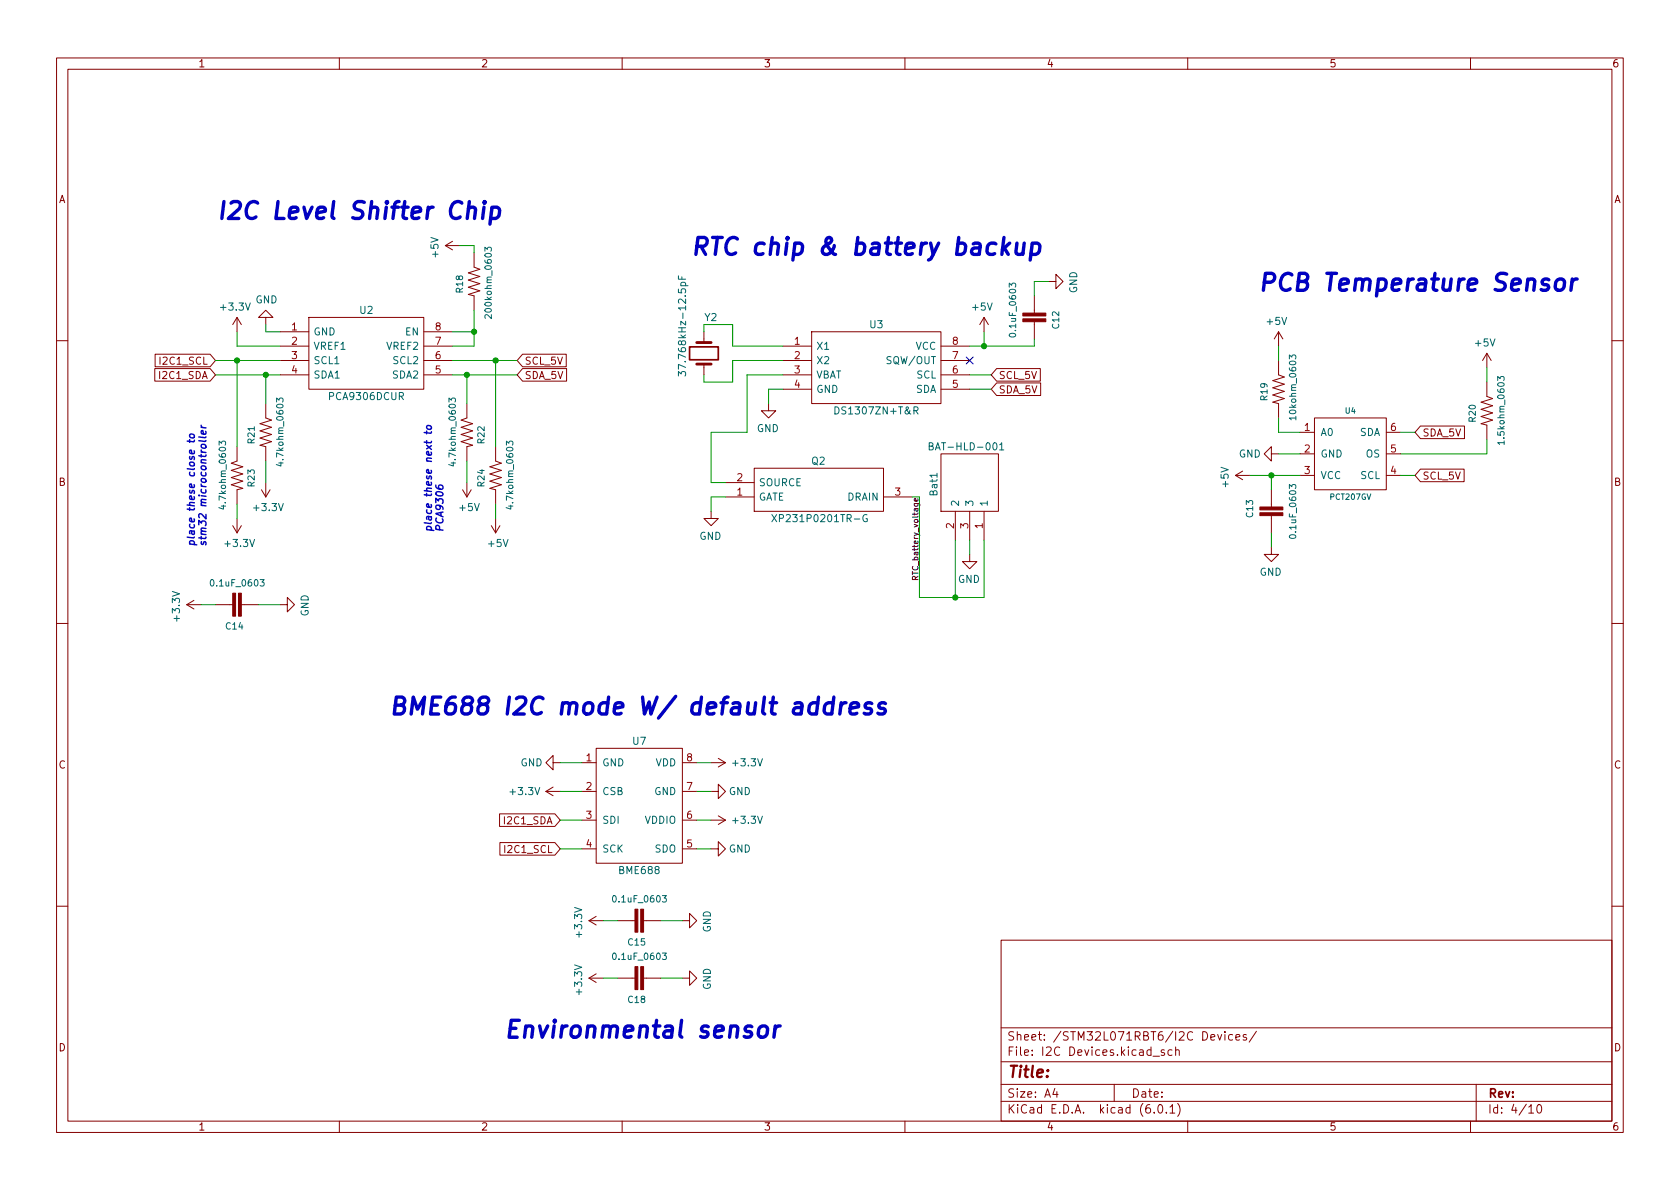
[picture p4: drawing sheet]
<svg xmlns="http://www.w3.org/2000/svg" width="297mm" height="210mm" viewBox="0 0 297 210" stroke-linecap="round" stroke-linejoin="round" font-family="sans-serif">
<g fill="none" stroke="#840000" stroke-width=".18">
<path d="M10 10.2h277v190.1h-277zM12 12.2h273v186.1h-273zM60 10.2v2M110 10.2v2M160 10.2v2M210 10.2v2M260 10.2v2M41.9 56.1l.8 1.3M41.9 56.1v2.6M41.9 56.1l-.8 1.3M47 56.1h-1.3l1.3-1.2 1.3 1.2h-1.3v1.3M49.5 58.7h5.1"/>
<path d="M54.6 56.1h20.3v12.7h-20.3zM74.9 58.7h5.1M78.7 43.4h2.6M78.7 43.4l1.3 .8M80 42.7l-1.3 .7M83.8 44.7v2.5l1 .4-2 .7 2 .6-2 .6 2 .7-2 .6 2 .6-2 .7 1 .2v2.6M124.5 58.7v1.9M143.5 58.7h22.9v12.7h-22.9zM174 56.1v2.6M174 56.1l.8 1.3M174 56.1l-.8 1.3M182.9 52.3v3.1"/>
<path d="M182.9 56.9v3M185.4 49.8h1.3v1.2l1.3-1.2-1.3-1.3v1.3M226.1 58.7v2.5M226.1 58.7l.7 1.2M226.1 58.7l-.8 1.2M10 60.2h2M27.4 65.2h9.7l1 1.1-1 1.1h-9.7zM27.4 62.6h9.7l1 1.1-1 1.2h-9.7zM41.9 79v2.5l-1 .4 2 .6-2 .7 2 .6-2 .6 2 .7-2 .6 2 .7-1 .2v2.5M47 71.4v2.5l1 .4-2 .6 2 .7-2 .6 2 .6-2 .7 2 .6-2 .6 1 .3v2.5M49.5 61.2h5.1M49.5 63.7h5.1"/>
<path d="M49.5 66.3h5.1M74.9 61.2h5.1M74.9 63.7h5.1M74.9 66.3h5.1M82.5 71.4v2.5l-1 .4 2.1 .6-2.1 .7 2.1 .6-2.1 .6 2.1 .7-2.1 .6 2.1 .6-1.1 .3v2.5M87.6 79v2.5l1 .4-2 .6 2 .7-2 .6 2 .6-2 .7 2 .6-2 .7 1 .2v2.5M92.4 62.6h7.7v2.3h-7.7l-1-1.2zM92.4 65.2h7.8v2.2h-7.8l-1-1.1zM124.5 64.4v1.9M135.9 71.4v1.2h-1.3l1.3 1.3 1.3-1.3h-1.3M138.4 61.2h5.1M138.4 63.7h5.1"/>
<path d="M138.4 66.3h5.1M138.4 68.8h5.1M166.4 61.2h5M166.4 63.7h5M166.4 66.3h5M166.4 68.8h5M176.2 67.7h7.8v2.2h-7.8l-.9-1.1zM176.2 65.2h7.7v2.2h-7.7l-.9-1.1zM226.1 63.7v2.6l1 .4-2.1 .6 2.1 .6-2.1 .7 2.1 .6-2.1 .6 2.1 .7-2.1 .6 1.1 .3v2.5M229.9 76.4h2.5M232.4 73.9h12.7v12.7h-12.7zM245.1 76.4h2.5"/>
<path d="M251.1 75.3h7.8v2.3h-7.8l-.9-1.2zM262.9 67.6v2.5l1 .4-2 .6 2 .6-2 .7 2 .6-2 .7 2 .6-2 .6 1 .3v2.5M262.9 62.5v2.5M262.9 62.5l.8 1.2M262.9 62.5l-.8 1.2M285 60.2h2M41.1 93l.8 1.2M41.9 91.7v2.5M42.7 93l-.8 1.2M46.2 86.6l.8 1.3M47 85.3v2.6M47.8 86.6l-.8 1.3"/>
<path d="M81.8 86.6l.7 1.3M82.5 85.3v2.6M83.3 86.6l-.8 1.3M86.9 93l.7 1.2M87.6 91.7v2.5M88.4 93l-.8 1.2M125.7 90.4v1.3h-1.2l1.2 1.3 1.3-1.3h-1.3M128.3 87.9h5M128.3 85.3h5M133.3 82.8h22.9v7.6h-22.9zM156.2 87.9h5.1M166.4 80.3h10.1v10.1h-10.1z"/>
<path d="M168.9 90.4v5.1M171.4 98v1.3h-1.2l1.2 1.3 1.3-1.3h-1.3M171.4 90.4v5.1M174 90.4v5.1M218.4 84.1h2.6M218.4 84.1l1.3 .7M219.7 83.3l-1.3 .8M224.8 80.3v1.2l-1.3-1.2 1.3-1.3v1.3h1.3M224.8 96.8v1.2h-1.3l1.3 1.3 1.3-1.3h-1.3M224.8 86.6v3.1M224.8 91.2v3M229.9 80.3h2.5"/>
<path d="M229.9 84.1h2.5M245.1 80.3h2.5M245.1 84.1h2.5M251.1 83h7.8v2.2h-7.8l-.9-1.1zM10 110.2h2M33 106.9h2.6M33 106.9l1.3 .8M34.3 106.2l-1.3 .7M38.1 106.9h3M42.7 106.9h3M49.5 106.9h1.3v1.3l1.3-1.3-1.3-1.2v1.2M285 110.2h2"/>
<path d="M96.5 139.9h2.6M96.5 139.9l1.3 .8M97.8 134.9v1.2l-1.3-1.2 1.3-1.3v1.3h1.3M97.8 139.2l-1.3 .7M102.9 139.9h2.5M102.9 134.9h2.5M105.4 132.3h15.2v20.3h-15.2zM120.6 139.9h2.6M120.6 134.9h2.6M125.7 139.9h1.3v1.3l1.3-1.3-1.3-1.2v1.2M125.7 134.9h2.6M127 134.1l1.3 .8"/>
<path d="M128.3 134.9l-1.3 .7M88.3 143.9h9.8l1 1.1-1 1.1h-9.8zM88.4 149h9.7l1 1.1-1 1.1h-9.7zM102.9 145h2.5M102.9 150.1h2.5M120.6 145h2.6M120.6 150.1h2.6M125.7 150.1h1.3v1.3l1.3-1.3-1.3-1.3v1.3M125.7 145h2.6M127 144.3l1.3 .7M128.3 145l-1.3 .8M10 160.2h2"/>
<path d="M104.1 173h2.6M104.1 173l1.3 .7M104.1 162.8h2.6M104.1 162.8l1.3 .8M105.4 172.2l-1.3 .8M105.4 162l-1.3 .8M109.2 173h3.1M109.2 162.8h3.1M113.8 173h3M113.8 162.8h3M120.6 173h1.3v1.2l1.3-1.2-1.3-1.3v1.3M120.6 162.8h1.3v1.3l1.3-1.3-1.3-1.3v1.3"/>
<path d="M177 166.3h108v32h-108zM285 160.2h2M60 198.3v2M110 198.3v2M160 198.3v2M177 194.8h108M177 191.8h108M177 187.8h108M177 181.8h108M186.5 192.5l-.4 1h1M186.9 193v1M197 191.8v3"/>
<path d="M203.9 186.8h1.1M204.1 196.7v.1M204.9 195.4l.2-.1a.81 .81 0 0 1 .6 .7 .81 .81 0 0 1-.3 .8h-.2a.81 .81 0 0 1-.6-.6 .81 .81 0 0 1 .3-.8zM205.9 185.7l-.4-.1-.2 .2 .1 .3 .5 .1v.4h-.6M206.2 196.7v.1M206.9 195.8l.4-.5v1.5M206.9 196.8h.8M207.2 185.7l-.4-.1-.3 .3v.4l.1 .3h.6M207.9 185.8l.2-.2 .3 .1 .1 .9M207.9 185.1v1.5M208.2 195.1a1.72 1.72 0 0 1 0 2.3M210 198.3v2"/>
<path d="M215.3 182.9l.3 1 .4-1M216.6 182.4v.2M216.6 182.9v1M217.9 183l-.4-.1-.3 .3v.4l.2 .3h.5M218.5 183.4l.7-.1-.1-.3-.4-.1-.2 .2 .1 .8h.5M220.4 183l-.4-.1-.2 .2 .1 .3 .5 .1v.4h-.6M222.1 182.4l-1.2 1.9M260 198.3v2M261 191.8v6.5M270.3 195.8l.4-.5v1.5M270.3 196.8h.9M271.9 195.4l.2-.1a.81 .81 0 0 1 .6 .7 .81 .81 0 0 1-.3 .8h-.2a.81 .81 0 0 1-.6-.6 .81 .81 0 0 1 .3-.8z"/>
</g>
<g fill="none" stroke="#006464" stroke-width=".18">
<path d="M85.7 44.4v-.7l.5 .4 .1-.3h.5l.1 .1-.1 .5M86.9 55.6v.7l-.8-.7-.4 .3 .1 .4M120 48.8v.6h1.2M120.6 49v.4M178.4 50.8v-.7l.5 .3 .1-.3h.5l.1 .2-.1 .5M38.7 78.7v-.7l.5 .4 .1-.3h.5l.1 .1-.1 .5M48.9 71.1v-.7l.4 .4 .1-.4h.5l.1 .2-.1 .5M79.4 71.1v-.7l.4 .4 .1-.4h.5l.1 .2-.1 .5M89.5 78.7v-.7l.5 .4 .1-.3h.5l.1 .1-.1 .5M120 66.5v-.8l.4 .4 .2-.3h.5l.1 .1-.1 .6M147.6 71.9a.64 .64 0 0 1 .8 .7 .64 .64 0 0 1-.8 .6zM161.6 72.6l.6-.1 .1-.1v-.3l-.7-.2v1.3"/>
<path d="M161.9 72.6l.4 .6M164.3 78.9l.5-.1 .2-.1-.1-.3-.6-.1v1.3h.5l.2-.2v-.3l-.3-.2M176.8 78.7l.3-.4v1.3M176.8 79.6h.7M228 63.5v-.7l.4 .3 .1-.3h.5l.1 .2-.1 .5M229.1 73.9h-1.1l.3 .4M229.1 73.6v.7M264.8 67.3v-.7l.4 .4 .1-.4h.5l.1 .2-.1 .5M265.9 78.3h-1.1l.3 .3M265.9 78v.6M39.5 89.3v.7l-.8-.2M49.7 81.7v.7l-.9-.3"/>
<path d="M80.1 81.7v.7l-.8-.3M90.3 89.3v.7l-.8-.2M136.5 91l.8 1.3M137.3 91l-.8 1.3M153.3 91.1a.59 .59 0 0 0-.7 .5 .59 .59 0 0 0 .7 .6v-.5h-.2M228 86.4v-.7l.4 .4 .1-.4h.5l.1 .2-.1 .5M46 102.5h.7l-.4 .4 .3 .1v.5l-.1 .1-.5-.1M117.1 158.4h.7l-.4 .4 .4 .1v.5l-.2 .1-.5-.1M117.1 168.5h.7l-.4 .5 .4 .1v.5l-.2 .1-.5-.1"/>
</g>
<g fill="#840000" stroke="#840000" stroke-width=".18">
<path d="M113.3 170.9h.5v4.1h-.5z"/>
<path d="M112.3 170.9h.5v4.1h-.5z"/>
<path d="M113.3 160.8h.5v4h-.5z"/>
<path d="M112.3 160.8h.5v4h-.5z"/>
<path d="M180.8 55.4h4.1v.5h-4.1z"/>
<path d="M180.8 56.4h4.1v.5h-4.1z"/>
<path d="M42.2 104.9h.5v4.1h-.5z"/>
<path d="M41.1 104.9h.6v4.1h-.6z"/>
<path d="M222.8 90.7h4v.5h-4z"/>
<path d="M222.8 89.7h4v.5h-4z"/>
</g>
<path d="M121.9 61.3h5.1v2.3h-5.1z" fill="none" stroke="#840000" stroke-width=".3"/>
<path d="M123.2 60.6h2.5M123.2 64.4h2.5" fill="none" stroke="#840000" stroke-width=".51"/>
<path d="M162.3 88.2v.3l-.1 .1h-.5v-.4l.2-.1 .1 .5M161.8 102.5v-.5h-.4l-.1 .5h1M162.3 101.9l-.5 .3" fill="none" stroke="#0f0f0f" stroke-width=".18"/>
<g fill="none" stroke="#0000c2" stroke-width=".6">
<path d="M82.8 36.9a.74 .74 0 0 1 1.3 .2l-.2 1.5M83 35.6l-.4 3M85.6 36.6l-.3 2M85.7 35.6l-.2 .2 .2 .1 .1-.1-.1-.2v.3M87 36.8l.3-.2h.6l.2 .2 .3 .4-.2 .9a.98 .98 0 0 1-1.4 .4M87 36.6l-.4 3M177.5 42l-.4 3M177.6 43.8l.7 1.2M178.5 43l-1.3 1.1M179.8 43l-.2 1.6 .1 .2a.85 .85 0 0 0 1.2-.1M181.1 43l-.3 2M182.5 43.1l.3-.1h.6l.2 .1 .3 .5-.1 .8a.98 .98 0 0 1-1.5 .4"/>
<path d="M182.5 43l-.4 3M275.3 49.6a.77 .77 0 0 1 .7-.3 .77 .77 0 0 1 .6 .6l-.1 .9a.82 .82 0 0 1-.7 .5 .82 .82 0 0 1-.8-.5l.1-.9zM278 49.3l-.3 2M278.9 49.3a.89 .89 0 0 0-1 .6M144.7 123.3l-.4 3M147.3 124.4a.99 .99 0 0 0-1.5 .4l-.1 .9 .2 .4 .3 .2h.6l.3-.2M147.4 123.3l-.3 3M148.7 124.3l-.2 2M149.6 124.3a.88 .88 0 0 0-.9 .5M150.3 125.3l1.5-.3-.1-.6-.3-.1h-.5l-.3 .1-.2 .3-.1 1.1 .1 .3 .2 .2h.6l.3-.2M154.1 124.4a.73 .73 0 0 0-1.2 .4l.2 .3 .2 .2 .7 .1 .1 .4-.2 .3-.3 .2h-.5l-.3-.2M156.6 124.4a.73 .73 0 0 0-1.2 .4l.1 .3 .7 .2 .2 .1 .1 .3-.1 .4-.4 .2h-.5l-.3-.2"/>
<path d="M134.3 181.7a.77 .77 0 0 1 .8-.3 .77 .77 0 0 1 .6 .6l-.1 .8a.82 .82 0 0 1-.8 .6 .82 .82 0 0 1-.7-.6l.1-.8zM137.1 181.4l-.3 2M137.9 181.4a.88 .88 0 0 0-.9 .6"/>
</g>
<path d="M33.5 77.7v.5M33.6 76.8l.2-.1 .4 .2 .2 .2-.1 .3-.2 .1-.5-.2-.1-.2zM34.4 77.8l-.2 .3-1.1-.1M35.6 75.2l.2 .4M35.6 75.6l.8 .1M36.4 76.3v.3l-.2 .2-.6-.1v-.5l.3-.1 .1 .7M36.4 77.2l-.2 .2-1.1-.1M75.4 76.2v.5M75.5 75.3l.2-.1 .5 .2 .1 .1-.1 .3-.2 .1-.4-.1-.2-.2zM76.3 76.3l-.2 .3-1.1-.1M77.1 85.8v.4a.88 .88 0 0 0 1.2 .1l-.1-.4-.4-.1-.3 .2 .1 .3 .2 .2" fill="none" stroke="#0000c2" stroke-width=".25"/>
<g fill="none" stroke="#009600" stroke-width=".18">
<path d="M41.9 58.7v2.5h7.6M47 57.4v1.3h2.5M80 58.7h3.8M81.3 43.4h2.5v1.3M83.8 54.9v6.3h-3.8M124.5 58.7v-1.3h5v3.8h8.9M174 58.7v2.5M182.9 59.9v1.3h-11.5M185.4 49.8h-2.5v2.5M38.1 63.7h11.4M38.1 66.3h11.4M41.9 63.7v15.3"/>
<path d="M47 66.3v5.1M80 63.7h11.4M80 66.3h11.4M82.5 66.3v5.1M87.6 63.7v15.3M138.4 63.7h-8.9v3.9h-5v-1.3M138.4 66.3h-6.3v10.1h-6.4v8.9h2.6M138.4 68.8h-2.5v2.6M171.4 66.3h3.9M171.4 68.8h3.9M226.1 73.9v2.5h3.8M226.1 61.2v2.5"/>
<path d="M247.6 76.4h2.6M262.9 77.7v2.6h-15.3M262.9 65v2.6M41.9 89.1v2.6M47 81.5v3.8M82.5 81.5v3.8M87.6 89.1v2.6M128.3 87.9h-2.6v2.5M161.3 87.9h1.3v17.8h11.4v-10.2M168.9 95.5v10.2M171.4 95.5v2.5M221 84.1h8.9"/>
<path d="M224.8 84.1v2.5M224.8 94.2v2.6M226.1 80.3h3.8M247.6 84.1h2.6M35.6 106.9h2.5M45.7 106.9h3.8M99.1 139.9h3.8M99.1 134.9h3.8M123.2 139.9h2.5M123.2 134.9h2.5M99.1 150.1h3.8M99.1 145h3.8"/>
<path d="M123.2 150.1h2.5M123.2 145h2.5M106.7 162.8h2.5M106.7 173h2.5M116.8 162.8h3.8M116.8 173h3.8"/>
</g>
<path d="M170.8 63.1l1.3 1.3M172.1 63.1l-1.3 1.3" fill="none" stroke="#000084" stroke-width=".18"/>
<g fill="#009600" stroke="#009600" stroke-width=".18">
<circle cx="83.8" cy="58.7" r=".46"/>
<circle cx="41.9" cy="63.7" r=".46"/>
<circle cx="47" cy="66.3" r=".46"/>
<circle cx="168.9" cy="105.7" r=".46"/>
<circle cx="82.5" cy="66.3" r=".46"/>
<circle cx="87.6" cy="63.7" r=".46"/>
<circle cx="224.8" cy="84.1" r=".46"/>
<circle cx="174" cy="61.2" r=".46"/>
</g>
<g font-size="4.2" fill="#0000c2">
<text x="38.1" y="38.8">I2C Level Shifter Chip</text>
<text x="121.9" y="45.1">RTC chip &amp; battery backup</text>
<text x="222.2" y="51.5">PCB Temperature Sensor</text>
<text x="68.6" y="126.4">BME688 I2C mode W/ default address</text>
<text x="88.9" y="183.6">Environmental sensor</text>
</g>
<text font-size="2.8" fill="#840000" x="178" y="190.6">Title:</text>
<g font-size="2.1" fill="#840000">
<text x="178" y="184">Sheet: /STM32L071RBT6/I2C Devices/</text>
<text x="178" y="186.7">File: I2C Devices.kicad_sch</text>
<text x="178" y="196.9">KiCad E.D.A. kicad (6.0.1)</text>
<text x="178" y="194.1">Size: A4</text>
<text x="200" y="194.1">Date:</text>
<text x="263" y="194.1">Rev:</text>
<text x="263" y="196.9">Id: 4/10</text>
</g>
<g font-size="1.8" fill="#840000">
<text x="35" y="11.9">1</text>
<text x="85" y="11.9">2</text>
<text x="135" y="11.9">3</text>
<text x="185" y="11.9">4</text>
<text x="235" y="11.9">5</text>
<text x="285" y="11.9">6</text>
<text x="10.3" y="35.9">A</text>
<text x="285.3" y="35.9">A</text>
<text x="28.6" y="64.5">I2C1_SCL</text>
<text x="92.7" y="64.5">SCL_5V</text>
<text x="28.4" y="67">I2C1_SDA</text>
<text x="92.7" y="67">SDA_5V</text>
<text x="176.5" y="69.6">SDA_5V</text>
<text x="176.5" y="67">SCL_5V</text>
<text x="251.5" y="77.2">SDA_5V</text>
<text x="10.3" y="85.9">B</text>
<text x="251.5" y="84.8">SCL_5V</text>
<text x="285.3" y="85.9">B</text>
<text x="10.3" y="135.9">C</text>
<text x="285.3" y="135.9">C</text>
<text x="89.3" y="145.8">I2C1_SDA</text>
<text x="89.5" y="150.8">I2C1_SCL</text>
<text x="10.3" y="185.9">D</text>
<text x="285.3" y="185.9">D</text>
<text x="35" y="199.9">1</text>
<text x="85" y="199.9">2</text>
<text x="135" y="199.9">3</text>
<text x="185" y="199.9">4</text>
<text x="235" y="199.9">5</text>
<text x="285" y="199.9">6</text>
</g>
<g font-size="1.8" fill="#006464">
<text x="77.5" y="45.4" transform="rotate(-90 77.5 45.4)">+5V</text>
<text x="45.2" y="53.6">GND</text>
<text x="190.4" y="51.9" transform="rotate(-90 190.4 51.9)">GND</text>
<text x="39.2" y="54.9">+3.3V</text>
<text x="55.4" y="59.3">GND</text>
<text x="63.6" y="55.5">U2</text>
<text x="71.7" y="59.3">EN</text>
<text x="124.6" y="56.8">Y2</text>
<text x="153.8" y="58">U3</text>
<text x="172" y="54.9">+5V</text>
<text x="224.1" y="57.4">+5V</text>
<text x="55.4" y="61.8">VREF1</text>
<text x="55.4" y="64.4">SCL1</text>
<text x="68.5" y="61.8">VREF2</text>
<text x="69.6" y="64.4">SCL2</text>
<text x="121.3" y="65" transform="rotate(-90 121.3 65)">37.768kHz-12.5pF</text>
<text x="144.3" y="61.8">X1</text>
<text x="144.3" y="64.4">X2</text>
<text x="157.2" y="64.4">SQW/OUT</text>
<text x="161.9" y="61.8">VCC</text>
<text x="260.9" y="61.3">+5V</text>
<text x="55.4" y="66.9">SDA1</text>
<text x="58.4" y="70.7">PCA9306DCUR</text>
<text x="69.5" y="66.9">SDA2</text>
<text x="144.3" y="66.9">VBAT</text>
<text x="144.3" y="69.5">GND</text>
<text x="161.9" y="69.5">SDA</text>
<text x="162.1" y="66.9">SCL</text>
<text x="133.8" y="76.4">GND</text>
<text x="148.2" y="73.3">DS1307ZN+T&amp;R</text>
<text x="233.4" y="77.1">A0</text>
<text x="240.4" y="77.1">SDA</text>
<text x="143.5" y="82.2">Q2</text>
<text x="165.2" y="79.6">BAT-HLD-001</text>
<text x="219" y="80.9">GND</text>
<text x="233.4" y="80.9">GND</text>
<text x="241.5" y="80.9">OS</text>
<text x="134.1" y="88.5">GATE</text>
<text x="134.1" y="86">SOURCE</text>
<text x="149.8" y="88.5">DRAIN</text>
<text x="165.7" y="87.5" transform="rotate(-90 165.7 87.5)">Bat1</text>
<text x="169.5" y="89.7" transform="rotate(-90 169.5 89.7)">2</text>
<text x="172.1" y="89.7" transform="rotate(-90 172.1 89.7)">3</text>
<text x="174.6" y="89.7" transform="rotate(-90 174.6 89.7)">1</text>
<text x="217.2" y="86" transform="rotate(-90 217.2 86)">+5V</text>
<text x="233.4" y="84.7">VCC</text>
<text x="240.6" y="84.7">SCL</text>
<text x="45" y="90.4">+3.3V</text>
<text x="81.3" y="90.4">+5V</text>
<text x="123.6" y="95.4">GND</text>
<text x="137.6" y="92.3">XP231P0201TR-G</text>
<text x="40" y="96.7">+3.3V</text>
<text x="86.4" y="96.7">+5V</text>
<text x="222.7" y="101.8">GND</text>
<text x="169.4" y="103.1">GND</text>
<text x="31.8" y="109.6" transform="rotate(-90 31.8 109.6)">+3.3V</text>
<text x="54.6" y="109" transform="rotate(-90 54.6 109)">GND</text>
<text x="111.9" y="131.7">U7</text>
<text x="92" y="135.5">GND</text>
<text x="106.4" y="135.5">GND</text>
<text x="115.9" y="135.5">VDD</text>
<text x="129.7" y="135.5">+3.3V</text>
<text x="90.4" y="140.6">+3.3V</text>
<text x="106.4" y="140.6">CSB</text>
<text x="115.7" y="140.6">GND</text>
<text x="128.8" y="140.6">GND</text>
<text x="106.4" y="145.7">SDI</text>
<text x="114" y="145.7">VDDIO</text>
<text x="129.7" y="145.7">+3.3V</text>
<text x="106.4" y="150.7">SCK</text>
<text x="109.6" y="154.6">BME688</text>
<text x="115.8" y="150.7">SDO</text>
<text x="128.8" y="150.7">GND</text>
<text x="102.9" y="165.5" transform="rotate(-90 102.9 165.5)">+3.3V</text>
<text x="125.7" y="164.9" transform="rotate(-90 125.7 164.9)">GND</text>
<text x="102.9" y="175.7" transform="rotate(-90 102.9 175.7)">+3.3V</text>
<text x="125.7" y="175.1" transform="rotate(-90 125.7 175.1)">GND</text>
</g>
<g font-size="1.8" fill="#a90000">
<text x="51.6" y="58.4">1</text>
<text x="77" y="58.4">8</text>
<text x="51.6" y="61">2</text>
<text x="51.6" y="63.5">3</text>
<text x="77" y="63.5">6</text>
<text x="77" y="61">7</text>
<text x="140.5" y="61">1</text>
<text x="140.5" y="63.5">2</text>
<text x="168.4" y="63.5">7</text>
<text x="168.4" y="61">8</text>
<text x="51.6" y="66">4</text>
<text x="77" y="66">5</text>
<text x="140.5" y="66">3</text>
<text x="140.5" y="68.6">4</text>
<text x="168.4" y="68.6">5</text>
<text x="168.4" y="66">6</text>
<text x="230.6" y="76.2">1</text>
<text x="245.9" y="76.2">6</text>
<text x="230.6" y="80">2</text>
<text x="230.6" y="83.8">3</text>
<text x="245.9" y="83.8">4</text>
<text x="245.9" y="80">5</text>
<text x="130.3" y="87.6">1</text>
<text x="130.3" y="85.1">2</text>
<text x="158.3" y="87.6">3</text>
<text x="168.7" y="93.5" transform="rotate(-90 168.7 93.5)">2</text>
<text x="171.2" y="93.5" transform="rotate(-90 171.2 93.5)">3</text>
<text x="173.7" y="93.5" transform="rotate(-90 173.7 93.5)">1</text>
<text x="103.6" y="134.6">1</text>
<text x="121.4" y="134.6">8</text>
<text x="103.6" y="139.7">2</text>
<text x="121.4" y="139.7">7</text>
<text x="103.6" y="144.8">3</text>
<text x="103.6" y="149.9">4</text>
<text x="121.4" y="149.9">5</text>
<text x="121.4" y="144.8">6</text>
</g>
<g font-size="1.8" fill="#0000c2">
<text x="76.3" y="94.2" transform="rotate(-90 76.3 94.2)">place these next to</text>
<text x="78.4" y="94.2" transform="rotate(-90 78.4 94.2)">PCA9306</text>
<text x="34.4" y="96.8" transform="rotate(-90 34.4 96.8)">place these close to</text>
<text x="36.5" y="96.8" transform="rotate(-90 36.5 96.8)">stm32 microcontroller</text>
</g>
<g font-size="1.6" fill="#006464">
<text x="81.9" y="51.7" transform="rotate(-90 81.9 51.7)">R18</text>
<text x="86.9" y="55.7" transform="rotate(-90 86.9 55.7)">200kohm_0603</text>
<text x="179.6" y="59.1" transform="rotate(-90 179.6 59.1)">0.1uF_0603</text>
<text x="187.3" y="58" transform="rotate(-90 187.3 58)">C12</text>
<text x="224.1" y="70.7" transform="rotate(-90 224.1 70.7)">R19</text>
<text x="229.2" y="73.7" transform="rotate(-90 229.2 73.7)">10kohm_0603</text>
<text x="260.9" y="74.6" transform="rotate(-90 260.9 74.6)">R20</text>
<text x="45" y="78.4" transform="rotate(-90 45 78.4)">R21</text>
<text x="50.1" y="81.8" transform="rotate(-90 50.1 81.8)">4.7kohm_0603</text>
<text x="80.6" y="81.8" transform="rotate(-90 80.6 81.8)">4.7kohm_0603</text>
<text x="85.7" y="78.4" transform="rotate(-90 85.7 78.4)">R22</text>
<text x="266" y="78" transform="rotate(-90 266 78)">1.5kohm_0603</text>
<text x="39.9" y="89.5" transform="rotate(-90 39.9 89.5)">4.7kohm_0603</text>
<text x="45" y="86" transform="rotate(-90 45 86)">R23</text>
<text x="85.7" y="86" transform="rotate(-90 85.7 86)">R24</text>
<text x="90.7" y="89.5" transform="rotate(-90 90.7 89.5)">4.7kohm_0603</text>
<text x="221.6" y="91.4" transform="rotate(-90 221.6 91.4)">C13</text>
<text x="229.2" y="94.7" transform="rotate(-90 229.2 94.7)">0.1uF_0603</text>
<text x="37.6" y="103.7">0.1uF_0603</text>
<text x="40" y="111.3">C14</text>
<text x="108.8" y="159.6">0.1uF_0603</text>
<text x="111.1" y="167.2">C15</text>
<text x="108.8" y="169.7">0.1uF_0603</text>
<text x="111.1" y="177.3">C18</text>
</g>
<g font-size="1.4" fill="#006464">
<text x="237.9" y="73.1">U4</text>
<text x="235.2" y="88.4">PCT207GV</text>
</g>
<text font-size="1.4" fill="#0f0f0f" x="162.4" y="101.7" transform="rotate(-90 162.4 101.7)">RTC_battery_voltage</text>
</svg>
